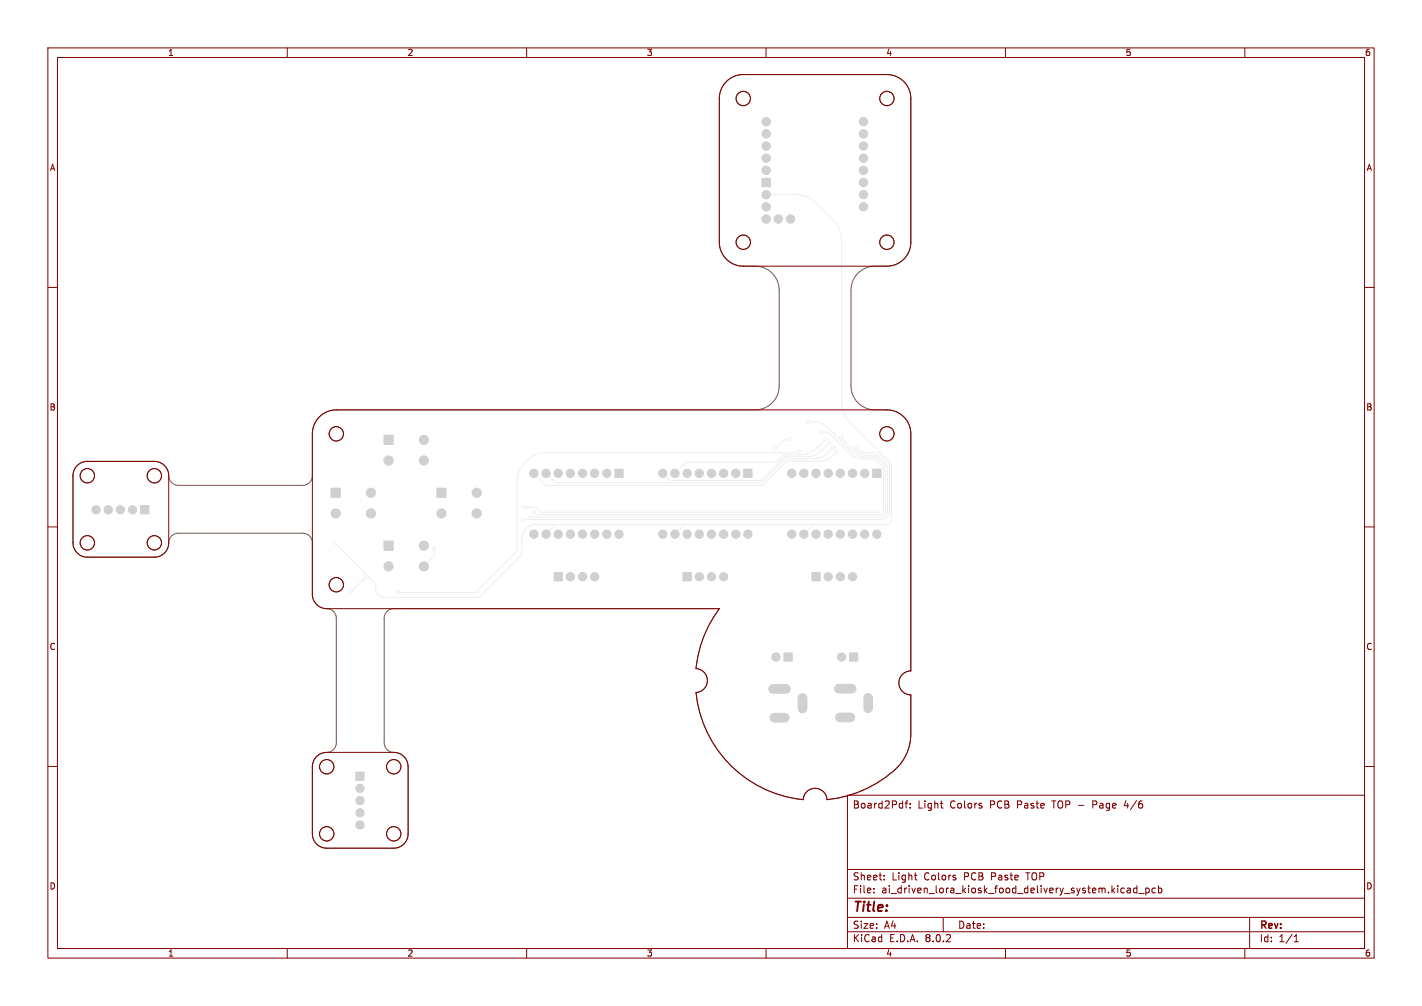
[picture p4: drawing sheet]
<svg xmlns="http://www.w3.org/2000/svg" width="297mm" height="210mm" viewBox="0 0 297 210" stroke-linecap="round" stroke-linejoin="round" font-family="sans-serif">
<g fill="#eee" stroke="#eee" stroke-width=".21">
<path d="M29.4 105.6h1.7v1.7h-1.7z"/>
<path d="M80.2 113h1.9v1.9h-1.9z"/>
<path d="M91.2 101.9h2v1.9h-2z"/>
<path d="M115.7 119.5h1.7v1.7h-1.7z"/>
<path d="M177.5 136.3h1.7v1.7h-1.7z"/>
<path d="M69.2 101.9h1.9v1.9h-1.9z"/>
<path d="M163.7 136.3h1.7v1.7h-1.7z"/>
<path d="M155.4 98h1.6v1.6h-1.6z"/>
<path d="M80.2 90.9h1.9v1.9h-1.9z"/>
<path d="M74.3 161.2h1.7v1.7h-1.7z"/>
<path d="M169.6 119.5h1.7v1.7h-1.7z"/>
<path d="M142.7 119.5h1.7v1.7h-1.7z"/>
<path d="M159.2 37.2h1.7v1.8h-1.7z"/>
<path d="M182.4 98h1.5v1.6h-1.5z"/>
<path d="M128.5 98h1.6v1.6h-1.6z"/>
<circle cx="27.7" cy="106.4" r=".85"/>
<circle cx="25.1" cy="106.4" r=".85"/>
<circle cx="22.6" cy="106.4" r=".85"/>
<circle cx="20.1" cy="106.4" r=".85"/>
<circle cx="81.2" cy="118.2" r=".95"/>
<circle cx="88.5" cy="118.2" r=".95"/>
<circle cx="88.5" cy="113.9" r=".95"/>
<circle cx="92.2" cy="107.2" r=".95"/>
<circle cx="99.6" cy="107.2" r=".95"/>
<circle cx="99.6" cy="102.9" r=".95"/>
<circle cx="119.1" cy="120.4" r=".85"/>
<circle cx="121.7" cy="120.4" r=".85"/>
<circle cx="124.2" cy="120.4" r=".85"/>
<circle cx="175.8" cy="137.2" r=".85"/>
<circle cx="70.1" cy="107.2" r=".95"/>
<circle cx="77.5" cy="107.2" r=".95"/>
<circle cx="77.5" cy="102.9" r=".95"/>
<circle cx="162.1" cy="137.2" r=".85"/>
<circle cx="153.7" cy="98.8" r=".76"/>
<circle cx="151.1" cy="98.8" r=".76"/>
<circle cx="148.6" cy="98.8" r=".76"/>
<circle cx="146" cy="98.8" r=".76"/>
<circle cx="143.5" cy="98.8" r=".76"/>
<circle cx="141" cy="98.8" r=".76"/>
<circle cx="138.4" cy="98.8" r=".76"/>
<circle cx="138.4" cy="111.5" r=".76"/>
<circle cx="141" cy="111.5" r=".76"/>
<circle cx="143.5" cy="111.5" r=".76"/>
<circle cx="146" cy="111.5" r=".76"/>
<circle cx="148.6" cy="111.5" r=".76"/>
<circle cx="151.1" cy="111.5" r=".76"/>
<circle cx="153.7" cy="111.5" r=".76"/>
<circle cx="156.2" cy="111.5" r=".76"/>
<circle cx="81.2" cy="96.1" r=".95"/>
<circle cx="88.5" cy="96.1" r=".95"/>
<circle cx="88.5" cy="91.8" r=".95"/>
<circle cx="75.2" cy="164.6" r=".85"/>
<circle cx="75.2" cy="167.1" r=".85"/>
<circle cx="75.2" cy="169.7" r=".85"/>
<circle cx="75.2" cy="172.2" r=".85"/>
<circle cx="173" cy="120.4" r=".85"/>
<circle cx="175.5" cy="120.4" r=".85"/>
<circle cx="178.1" cy="120.4" r=".85"/>
<circle cx="146.1" cy="120.4" r=".85"/>
<circle cx="148.6" cy="120.4" r=".85"/>
<circle cx="151.1" cy="120.4" r=".85"/>
<circle cx="160" cy="43.2" r=".86"/>
<circle cx="180.3" cy="43.2" r=".86"/>
<circle cx="180.3" cy="40.6" r=".86"/>
<circle cx="180.3" cy="27.9" r=".86"/>
<circle cx="180.3" cy="25.4" r=".86"/>
<circle cx="160" cy="30.5" r=".86"/>
<circle cx="160" cy="33" r=".86"/>
<circle cx="160" cy="35.6" r=".86"/>
<circle cx="180.3" cy="30.5" r=".86"/>
<circle cx="180.3" cy="33" r=".86"/>
<circle cx="180.3" cy="38.1" r=".86"/>
<circle cx="180.3" cy="35.6" r=".86"/>
<circle cx="160" cy="25.4" r=".86"/>
<circle cx="160" cy="27.9" r=".86"/>
<circle cx="162.6" cy="45.7" r=".86"/>
<circle cx="165.1" cy="45.7" r=".86"/>
<circle cx="160" cy="40.6" r=".86"/>
<circle cx="160" cy="45.7" r=".86"/>
<circle cx="180.6" cy="98.8" r=".77"/>
<circle cx="178.1" cy="98.8" r=".77"/>
<circle cx="175.5" cy="98.8" r=".77"/>
<circle cx="173" cy="98.8" r=".77"/>
<circle cx="170.4" cy="98.8" r=".77"/>
<circle cx="167.9" cy="98.8" r=".77"/>
<circle cx="165.4" cy="98.8" r=".76"/>
<circle cx="165.4" cy="111.5" r=".76"/>
<circle cx="167.9" cy="111.5" r=".77"/>
<circle cx="170.4" cy="111.5" r=".77"/>
<circle cx="173" cy="111.5" r=".77"/>
<circle cx="175.5" cy="111.5" r=".77"/>
<circle cx="178.1" cy="111.5" r=".77"/>
<circle cx="180.6" cy="111.5" r=".77"/>
<circle cx="183.1" cy="111.5" r=".77"/>
<circle cx="126.7" cy="98.8" r=".76"/>
<circle cx="124.2" cy="98.8" r=".76"/>
<circle cx="121.7" cy="98.8" r=".76"/>
<circle cx="119.1" cy="98.8" r=".76"/>
<circle cx="116.6" cy="98.8" r=".76"/>
<circle cx="114" cy="98.8" r=".76"/>
<circle cx="111.5" cy="98.8" r=".76"/>
<circle cx="111.5" cy="111.5" r=".76"/>
<circle cx="114" cy="111.5" r=".76"/>
<circle cx="116.6" cy="111.5" r=".76"/>
<circle cx="119.1" cy="111.5" r=".76"/>
<circle cx="121.7" cy="111.5" r=".76"/>
<circle cx="124.2" cy="111.5" r=".76"/>
<circle cx="126.7" cy="111.5" r=".76"/>
<circle cx="129.3" cy="111.5" r=".76"/>
</g>
<path d="M161.5 143.8h2.7M161.7 149.8h2.2M167.6 145.7v2.2M175.2 143.8h2.7M175.4 149.8h2.2M181.3 145.7v2.2" fill="none" stroke="#eee" stroke-width="2"/>
<g fill="#ececec" stroke="#ececec" stroke-width=".21">
<circle cx="162.1" cy="93.5" r=".3"/>
<circle cx="164.8" cy="91.7" r=".3"/>
<circle cx="109.2" cy="108.5" r=".3"/>
<circle cx="178.8" cy="93.5" r=".3"/>
<circle cx="90.7" cy="114.6" r=".3"/>
<circle cx="110.7" cy="107.9" r=".3"/>
<circle cx="175.7" cy="91.3" r=".3"/>
<circle cx="171.5" cy="90.2" r=".3"/>
<circle cx="109.5" cy="105.9" r=".3"/>
<circle cx="111.5" cy="106.9" r=".3"/>
<circle cx="168.9" cy="88.1" r=".3"/>
<circle cx="174.8" cy="94.2" r=".3"/>
<circle cx="73.4" cy="123.4" r=".3"/>
<circle cx="69.9" cy="113.3" r=".3"/>
<circle cx="174" cy="93.5" r=".3"/>
<circle cx="172.5" cy="91.7" r=".3"/>
<circle cx="173.2" cy="92.5" r=".3"/>
<circle cx="83.1" cy="123.7" r=".3"/>
<circle cx="166.8" cy="94.3" r=".3"/>
</g>
<g fill="none" stroke="#eee" stroke-width=".21">
<path d="M160 40.6h6.4a5.4 5.4 0 0 1 3.8 1.6l4 4a5.4 5.4 0 0 1 1.6 3.8v34.1a5.4 5.4 0 0 0 1.6 3.9l8.8 8.8v11.8a.87 .87 0 0 1-.9 .9h-73.3a3 3 0 0 0-3 3v3.3l-8.9 8.9h-19.9a1.88 1.88 0 0 1-1.7-2.3l-.6-1.1-8.1-8M164.8 91.7l-1.1 .2-1.6 1.6M166.8 94.3l-.2 .2h-52.6a6.5 6.5 0 0 0-6.1 6.1v14.5l-8.6 8.6h-16.2M168.9 88.1h1.4a3.4 3.4 0 0 1 2.4 1l4.8 4.9a4.8 4.8 0 0 0 3.5 1.4h2l1.9 1.9v9.3a.87 .87 0 0 1-.9 .8h-72l-.5-.5M171.4 90.2h1.1l.8 .3 3.9 3.9a4.9 4.9 0 0 0 3.4 1.4h2.1l1.8 1.8v8.8l-.1 .3-.3 .2h-71.1l-1-1h-2.5M172.5 91.7a11.3 11.3 0 0 1-2.8 2.5l-1.3 .6-1 .1-3.8 .1-1.5 1.5h-18.8l-2.3 2.3M173.2 92.5l-1.5 1.5a4.6 4.6 0 0 1-3.3 1.4h-4.5l-5 4.9h-18.9l-1.6-1.5M174 93.5l-1.2 1.1a3.9 3.9 0 0 1-2.7 1.2h-6l-5.1 5h-42.9l-2.1-2M174.8 94.2l-1.1 1.1a3.5 3.5 0 0 1-2.4 1h-7l-5 5h-45.3l-2.5-2.5M175.7 91.3l2.3 2.3a4.6 4.6 0 0 0 3.2 1.4h1.9l2.3 2.2v9.5a1.24 1.24 0 0 1-1.3 1.3h-73.4M178.8 93.5l.8 .7 .5 .2 3.2 .1 2.5 2.4v10.1a1.49 1.49 0 0 1-1.5 1.5h-75.1M75.8 119.3a1.26 1.26 0 0 1 0 1.7"/>
<path d="M90.7 114.6v1.5l-2.2 2.1M110.7 107.9l.1 .1M116.1 109.5l-2.1 2M143 109.5l-2 2M169.9 109.5l-2 2M75.8 121a1.26 1.26 0 0 1 1.8 0M75.8 121l-2.4 2.4"/>
</g>
<g fill="#fff" stroke="#fff" stroke-width=".21">
<circle cx="162.1" cy="93.5" r=".15"/>
<circle cx="164.8" cy="91.7" r=".15"/>
<circle cx="109.2" cy="108.5" r=".15"/>
<circle cx="178.8" cy="93.5" r=".15"/>
<circle cx="90.7" cy="114.6" r=".15"/>
<circle cx="110.7" cy="107.9" r=".15"/>
<circle cx="175.7" cy="91.3" r=".15"/>
<circle cx="171.4" cy="90.2" r=".15"/>
<circle cx="109.5" cy="105.9" r=".15"/>
<circle cx="111.5" cy="106.9" r=".15"/>
<circle cx="168.9" cy="88.1" r=".15"/>
<circle cx="174.8" cy="94.2" r=".15"/>
<circle cx="73.4" cy="123.4" r=".15"/>
<circle cx="69.8" cy="113.3" r=".15"/>
<circle cx="174" cy="93.5" r=".15"/>
<circle cx="172.5" cy="91.7" r=".15"/>
<circle cx="173.2" cy="92.5" r=".15"/>
<circle cx="83.1" cy="123.7" r=".15"/>
<circle cx="166.8" cy="94.3" r=".15"/>
<circle cx="30.2" cy="106.4" r=".5"/>
<circle cx="27.7" cy="106.4" r=".5"/>
<circle cx="25.1" cy="106.4" r=".5"/>
<circle cx="22.6" cy="106.4" r=".5"/>
<circle cx="20.1" cy="106.4" r=".5"/>
<circle cx="81.2" cy="113.9" r=".57"/>
<circle cx="81.2" cy="118.2" r=".57"/>
<circle cx="88.5" cy="118.2" r=".57"/>
<circle cx="88.5" cy="113.9" r=".57"/>
<circle cx="92.2" cy="102.9" r=".57"/>
<circle cx="92.2" cy="107.2" r=".57"/>
<circle cx="99.6" cy="107.2" r=".57"/>
<circle cx="99.6" cy="102.9" r=".57"/>
<circle cx="116.6" cy="120.4" r=".5"/>
<circle cx="119.1" cy="120.4" r=".5"/>
<circle cx="121.7" cy="120.4" r=".5"/>
<circle cx="124.2" cy="120.4" r=".5"/>
<circle cx="178.3" cy="137.2" r=".5"/>
<circle cx="175.8" cy="137.2" r=".5"/>
<circle cx="70.1" cy="102.9" r=".57"/>
<circle cx="70.1" cy="107.2" r=".57"/>
<circle cx="77.5" cy="107.2" r=".57"/>
<circle cx="77.5" cy="102.9" r=".57"/>
<circle cx="164.6" cy="137.2" r=".5"/>
<circle cx="162.1" cy="137.2" r=".5"/>
<circle cx="156.2" cy="98.8" r=".51"/>
<circle cx="153.7" cy="98.8" r=".51"/>
<circle cx="151.1" cy="98.8" r=".51"/>
<circle cx="148.6" cy="98.8" r=".51"/>
<circle cx="146" cy="98.8" r=".51"/>
<circle cx="143.5" cy="98.8" r=".51"/>
<circle cx="141" cy="98.8" r=".51"/>
<circle cx="138.4" cy="98.8" r=".51"/>
<circle cx="138.4" cy="111.5" r=".51"/>
<circle cx="141" cy="111.5" r=".51"/>
<circle cx="143.5" cy="111.5" r=".51"/>
<circle cx="146" cy="111.5" r=".51"/>
<circle cx="148.6" cy="111.5" r=".51"/>
<circle cx="151.1" cy="111.5" r=".51"/>
<circle cx="153.7" cy="111.5" r=".51"/>
<circle cx="156.2" cy="111.5" r=".51"/>
<circle cx="81.2" cy="91.8" r=".57"/>
<circle cx="81.2" cy="96.1" r=".57"/>
<circle cx="88.5" cy="96.1" r=".57"/>
<circle cx="88.5" cy="91.8" r=".57"/>
<circle cx="75.2" cy="162.1" r=".5"/>
<circle cx="75.2" cy="164.6" r=".5"/>
<circle cx="75.2" cy="167.1" r=".5"/>
<circle cx="75.2" cy="169.7" r=".5"/>
<circle cx="75.2" cy="172.2" r=".5"/>
<circle cx="170.4" cy="120.4" r=".5"/>
<circle cx="173" cy="120.4" r=".5"/>
<circle cx="175.5" cy="120.4" r=".5"/>
<circle cx="178.1" cy="120.4" r=".5"/>
<circle cx="143.5" cy="120.4" r=".5"/>
<circle cx="146.1" cy="120.4" r=".5"/>
<circle cx="148.6" cy="120.4" r=".5"/>
<circle cx="151.1" cy="120.4" r=".5"/>
<circle cx="160" cy="43.2" r=".51"/>
<circle cx="180.3" cy="43.2" r=".51"/>
<circle cx="180.3" cy="40.6" r=".51"/>
<circle cx="180.3" cy="27.9" r=".51"/>
<circle cx="180.3" cy="25.4" r=".51"/>
<circle cx="160" cy="30.5" r=".51"/>
<circle cx="160" cy="33" r=".51"/>
<circle cx="160" cy="35.6" r=".51"/>
<circle cx="180.3" cy="30.5" r=".51"/>
<circle cx="180.3" cy="33" r=".51"/>
<circle cx="180.3" cy="38.1" r=".51"/>
<circle cx="180.3" cy="35.6" r=".51"/>
<circle cx="160" cy="25.4" r=".51"/>
<circle cx="160" cy="27.9" r=".51"/>
<circle cx="160" cy="38.1" r=".51"/>
<circle cx="162.6" cy="45.7" r=".51"/>
<circle cx="165.1" cy="45.7" r=".51"/>
<circle cx="160" cy="40.6" r=".51"/>
<circle cx="160" cy="45.7" r=".51"/>
<circle cx="183.1" cy="98.8" r=".51"/>
<circle cx="180.6" cy="98.8" r=".51"/>
<circle cx="178.1" cy="98.8" r=".51"/>
<circle cx="175.5" cy="98.8" r=".51"/>
<circle cx="173" cy="98.8" r=".51"/>
<circle cx="170.4" cy="98.8" r=".51"/>
<circle cx="167.9" cy="98.8" r=".51"/>
<circle cx="165.4" cy="98.8" r=".51"/>
<circle cx="165.4" cy="111.5" r=".51"/>
<circle cx="167.9" cy="111.5" r=".51"/>
<circle cx="170.4" cy="111.5" r=".51"/>
<circle cx="173" cy="111.5" r=".51"/>
<circle cx="175.5" cy="111.5" r=".51"/>
<circle cx="178.1" cy="111.5" r=".51"/>
<circle cx="180.6" cy="111.5" r=".51"/>
<circle cx="183.1" cy="111.5" r=".51"/>
<circle cx="129.3" cy="98.8" r=".51"/>
<circle cx="126.7" cy="98.8" r=".51"/>
<circle cx="124.2" cy="98.8" r=".51"/>
<circle cx="121.7" cy="98.8" r=".51"/>
<circle cx="119.1" cy="98.8" r=".51"/>
<circle cx="116.6" cy="98.8" r=".51"/>
<circle cx="114" cy="98.8" r=".51"/>
<circle cx="111.5" cy="98.8" r=".51"/>
<circle cx="111.5" cy="111.5" r=".51"/>
<circle cx="114" cy="111.5" r=".51"/>
<circle cx="116.6" cy="111.5" r=".51"/>
<circle cx="119.1" cy="111.5" r=".51"/>
<circle cx="121.7" cy="111.5" r=".51"/>
<circle cx="124.2" cy="111.5" r=".51"/>
<circle cx="126.7" cy="111.5" r=".51"/>
<circle cx="129.3" cy="111.5" r=".51"/>
</g>
<path d="M161.5 143.8h2.7M161.7 149.8h2.2M167.6 145.7v2.2M175.2 143.8h2.7M175.4 149.8h2.2M181.3 145.7v2.2" fill="none" stroke="#fff" stroke-width=".8"/>
<g fill="#d0d0d0" stroke="#d0d0d0" stroke-width=".21">
<path d="M29.4 105.6h1.7v1.7h-1.7z"/>
<path d="M80.2 113h1.9v1.9h-1.9z"/>
<path d="M91.2 101.9h2v1.9h-2z"/>
<path d="M115.7 119.5h1.7v1.7h-1.7z"/>
<path d="M177.5 136.3h1.7v1.7h-1.7z"/>
<path d="M69.2 101.9h1.9v1.9h-1.9z"/>
<path d="M163.7 136.3h1.7v1.7h-1.7z"/>
<path d="M155.4 98h1.6v1.6h-1.6z"/>
<path d="M80.2 90.9h1.9v1.9h-1.9z"/>
<path d="M74.3 161.2h1.7v1.7h-1.7z"/>
<path d="M169.6 119.5h1.7v1.7h-1.7z"/>
<path d="M142.7 119.5h1.7v1.7h-1.7z"/>
<path d="M159.2 37.2h1.7v1.8h-1.7z"/>
<path d="M182.3 98h1.7v1.6h-1.7z"/>
<path d="M128.4 98h1.7v1.6h-1.7z"/>
<circle cx="27.7" cy="106.4" r=".85"/>
<circle cx="25.1" cy="106.4" r=".85"/>
<circle cx="22.6" cy="106.4" r=".85"/>
<circle cx="20.1" cy="106.4" r=".85"/>
<circle cx="81.2" cy="118.2" r=".95"/>
<circle cx="88.5" cy="118.2" r=".95"/>
<circle cx="88.5" cy="113.9" r=".95"/>
<circle cx="92.2" cy="107.2" r=".95"/>
<circle cx="99.6" cy="107.2" r=".95"/>
<circle cx="99.6" cy="102.9" r=".95"/>
<circle cx="119.1" cy="120.4" r=".85"/>
<circle cx="121.7" cy="120.4" r=".85"/>
<circle cx="124.2" cy="120.4" r=".85"/>
<circle cx="175.8" cy="137.2" r=".85"/>
<circle cx="70.1" cy="107.2" r=".95"/>
<circle cx="77.5" cy="107.2" r=".95"/>
<circle cx="77.5" cy="102.9" r=".95"/>
<circle cx="162.1" cy="137.2" r=".85"/>
<circle cx="153.7" cy="98.8" r=".87"/>
<circle cx="151.1" cy="98.8" r=".87"/>
<circle cx="148.6" cy="98.8" r=".87"/>
<circle cx="146" cy="98.8" r=".87"/>
<circle cx="143.5" cy="98.8" r=".87"/>
<circle cx="141" cy="98.8" r=".87"/>
<circle cx="138.4" cy="98.8" r=".87"/>
<circle cx="138.4" cy="111.5" r=".87"/>
<circle cx="141" cy="111.5" r=".87"/>
<circle cx="143.5" cy="111.5" r=".87"/>
<circle cx="146" cy="111.5" r=".87"/>
<circle cx="148.6" cy="111.5" r=".87"/>
<circle cx="151.1" cy="111.5" r=".87"/>
<circle cx="153.7" cy="111.5" r=".87"/>
<circle cx="156.2" cy="111.5" r=".87"/>
<circle cx="81.2" cy="96.1" r=".95"/>
<circle cx="88.5" cy="96.1" r=".95"/>
<circle cx="88.5" cy="91.8" r=".95"/>
<circle cx="75.2" cy="164.6" r=".85"/>
<circle cx="75.2" cy="167.1" r=".85"/>
<circle cx="75.2" cy="169.7" r=".85"/>
<circle cx="75.2" cy="172.2" r=".85"/>
<circle cx="173" cy="120.4" r=".85"/>
<circle cx="175.5" cy="120.4" r=".85"/>
<circle cx="178.1" cy="120.4" r=".85"/>
<circle cx="146.1" cy="120.4" r=".85"/>
<circle cx="148.6" cy="120.4" r=".85"/>
<circle cx="151.1" cy="120.4" r=".85"/>
<circle cx="160" cy="43.2" r=".86"/>
<circle cx="180.3" cy="43.2" r=".86"/>
<circle cx="180.3" cy="40.6" r=".86"/>
<circle cx="180.3" cy="27.9" r=".86"/>
<circle cx="180.3" cy="25.4" r=".86"/>
<circle cx="160" cy="30.5" r=".86"/>
<circle cx="160" cy="33" r=".86"/>
<circle cx="160" cy="35.6" r=".86"/>
<circle cx="180.3" cy="30.5" r=".86"/>
<circle cx="180.3" cy="33" r=".86"/>
<circle cx="180.3" cy="38.1" r=".86"/>
<circle cx="180.3" cy="35.6" r=".86"/>
<circle cx="160" cy="25.4" r=".86"/>
<circle cx="160" cy="27.9" r=".86"/>
<circle cx="162.6" cy="45.7" r=".86"/>
<circle cx="165.1" cy="45.7" r=".86"/>
<circle cx="160" cy="40.6" r=".86"/>
<circle cx="160" cy="45.7" r=".86"/>
<circle cx="180.6" cy="98.8" r=".87"/>
<circle cx="178.1" cy="98.8" r=".87"/>
<circle cx="175.5" cy="98.8" r=".87"/>
<circle cx="173" cy="98.8" r=".87"/>
<circle cx="170.4" cy="98.8" r=".87"/>
<circle cx="167.9" cy="98.8" r=".87"/>
<circle cx="165.4" cy="98.8" r=".87"/>
<circle cx="165.4" cy="111.5" r=".87"/>
<circle cx="167.9" cy="111.5" r=".87"/>
<circle cx="170.4" cy="111.5" r=".87"/>
<circle cx="173" cy="111.5" r=".87"/>
<circle cx="175.5" cy="111.5" r=".87"/>
<circle cx="178.1" cy="111.5" r=".87"/>
<circle cx="180.6" cy="111.5" r=".87"/>
<circle cx="183.1" cy="111.5" r=".87"/>
<circle cx="126.7" cy="98.8" r=".87"/>
<circle cx="124.2" cy="98.8" r=".87"/>
<circle cx="121.7" cy="98.8" r=".87"/>
<circle cx="119.1" cy="98.8" r=".87"/>
<circle cx="116.6" cy="98.8" r=".87"/>
<circle cx="114" cy="98.8" r=".87"/>
<circle cx="111.5" cy="98.8" r=".87"/>
<circle cx="111.5" cy="111.5" r=".87"/>
<circle cx="114" cy="111.5" r=".87"/>
<circle cx="116.6" cy="111.5" r=".87"/>
<circle cx="119.1" cy="111.5" r=".87"/>
<circle cx="121.7" cy="111.5" r=".87"/>
<circle cx="124.2" cy="111.5" r=".87"/>
<circle cx="126.7" cy="111.5" r=".87"/>
<circle cx="129.3" cy="111.5" r=".87"/>
</g>
<path d="M161.5 143.8h2.7M161.7 149.8h2.2M167.6 145.7v2.2M175.2 143.8h2.7M175.4 149.8h2.2M181.3 145.7v2.2" fill="none" stroke="#d0d0d0" stroke-width="2"/>
<g fill="none" stroke="#635547" stroke-width=".21">
<path d="M16.1 97.2a3 3 0 0 1 2.1-.9h14.3a3.2 3.2 0 0 1 2.8 3.5l.7 1 1.1 .5h26.1a2 2 0 0 0 2-2l.1-9.2a5 5 0 0 1 4.9-4.5l88-.1a5 5 0 0 0 4.5-4.9v-20.5a5 5 0 0 0-5-4.5l-2.9-.1a5 5 0 0 1-4.6-4.9l.1-30.5a5 5 0 0 1 4.9-4.5h30.5a5 5 0 0 1 4.5 5v30.4a5 5 0 0 1-5 4.6h-2.9a5 5 0 0 0-4.6 5l.1 20.4a5 5 0 0 0 4.9 4.6h3a5 5 0 0 1 4.5 5v49.5h-.2a2.5 2.5 0 0 0-2.3 2.6 2.5 2.5 0 0 0 2.5 2.4v8.7a10.7 10.7 0 0 1-5.4 8.6 25 25 0 0 1-12.1 4.5 2.5 2.5 0 0 0-2.5-2.3 2.5 2.5 0 0 0-2.5 2.3 25 25 0 0 1-22.3-22.3 2.5 2.5 0 0 0 2.3-2.5 2.5 2.5 0 0 0-2.3-2.5 25 25 0 0 1 4.8-12.5h-68.1a2 2 0 0 0-1.9 2v26.1a2.16 2.16 0 0 0 2.6 1.9 3 3 0 0 1 2.4 3v14.2a3 3 0 0 1-3 2.8h-14.2a3 3 0 0 1-2.8-3l.1-14.3a3.2 3.2 0 0 1 3.5-2.8l1-.7 .4-1.1v-26.1a2.15 2.15 0 0 0-2.5-2.1 3 3 0 0 1-2.5-2.9v-11a2 2 0 0 0-2-1.8h-26.1a2.16 2.16 0 0 0-1.9 2.5 3 3 0 0 1-3 2.5h-14.2a3 3 0 0 1-2.8-3l.1-14.2a3 3 0 0 1 .8-1.9z"/>
<circle cx="155.2" cy="20.6" r="1.5"/>
<circle cx="185.2" cy="20.6" r="1.5"/>
<circle cx="155.2" cy="50.6" r="1.5"/>
<circle cx="185.2" cy="50.6" r="1.5"/>
<circle cx="18.2" cy="99.3" r="1.5"/>
<circle cx="32.2" cy="99.3" r="1.5"/>
<circle cx="70.2" cy="90.6" r="1.5"/>
<circle cx="185.2" cy="90.6" r="1.5"/>
<circle cx="18.2" cy="113.3" r="1.5"/>
<circle cx="32.2" cy="113.3" r="1.5"/>
<circle cx="70.2" cy="122.1" r="1.5"/>
<circle cx="68.2" cy="160.1" r="1.5"/>
<circle cx="68.2" cy="174.1" r="1.5"/>
<circle cx="82.2" cy="160.1" r="1.5"/>
<circle cx="82.2" cy="174.1" r="1.5"/>
</g>
<g fill="none" stroke="#830000" stroke-width=".21">
<path d="M10 10h277v190h-277zM12 12h273v186h-273zM60 10v2M110 10v2M151.7 17a5 5 0 0 1 3.5-1.4h30a5 5 0 0 1 5 5v30a5 5 0 0 1-5 5h-30a5 5 0 0 1-5-5v-30a5 5 0 0 1 1.5-3.6zM160 10v2M210 10v2M260 10v2M10 60h2M285 60h2M16.1 97.2a3 3 0 0 1 2.1-.9h14a3 3 0 0 1 3 3v14a3 3 0 0 1-3 3h-14a3 3 0 0 1-3-3v-14a3 3 0 0 1 .9-2.1zM66.7 87a5 5 0 0 1 3.5-1.4h115a5 5 0 0 1 5 5v49.5a2.5 2.5 0 0 0-2.5 2.5 2.5 2.5 0 0 0 2.5 2.5v8.1a10 10 0 0 1-3.6 7.8 25 25 0 0 1-13.9 5.9 2.5 2.5 0 0 0-2.5-2.3 2.5 2.5 0 0 0-2.5 2.3 25 25 0 0 1-22.3-22.3 2.5 2.5 0 0 0 2.3-2.5 2.5 2.5 0 0 0-2.3-2.5 25 25 0 0 1 4.8-12.5h-82a3 3 0 0 1-3-3v-33.5a5 5 0 0 1 1.5-3.6z"/>
<path d="M10 110h2M285 110h2M10 160h2M66.1 157.9a3 3 0 0 1 2.1-.8h14a3 3 0 0 1 3 3v14a3 3 0 0 1-3 3h-14a3 3 0 0 1-3-3v-14a3 3 0 0 1 .9-2.2zM285 160h2M177 166h108v32h-108zM189 167.7h.6M189.6 167.2l-.4 .2v1.3M190.1 168.6v.1M190.1 167.8v.1M196.4 167.7h.6M196.8 168.7h.2"/>
<path d="M228.2 168h.6M228.8 167.2h-.6v1.5M235.2 167.1l-.4 1.1h.9M60 198v2M110 198v2M160 198v2M177 194.5h108M177 191.5h108M177 187.5h108M177 181.5h108M182.5 186.3v.1M182.5 185.5v.1"/>
<path d="M184.7 183.6v.1M184.7 182.8v.1M191 182.7h.5M191.4 183.7h.1M197 191.5v3M210 198v2M235.5 185.5h.5l.1 .9M236.1 185.8h-.5l-.2 .2 .2 .4 .5-.1M237.5 185.5l-.5-.1-.3 .3 .2 .6h.6M237.5 184.9v1.5M237.8 186.5h1.2M239.3 185.5l.4-.1 .3 .3-.1 .6h-.6"/>
<path d="M239.3 185.4v1.5M241.3 185.5l-.4-.1-.3 .3 .1 .6h.6M242 185.5l.4-.1 .3 .3-.2 .6h-.5M242 184.9v1.5M260 198v2M261 191.5v6.5M270.3 196.6h.9M270.3 195.5l.4-.4v1.5"/>
<circle cx="155.2" cy="20.6" r="1.5"/>
<circle cx="185.2" cy="20.6" r="1.5"/>
<circle cx="155.2" cy="50.6" r="1.5"/>
<circle cx="185.2" cy="50.6" r="1.5"/>
<circle cx="18.2" cy="99.3" r="1.5"/>
<circle cx="32.2" cy="99.3" r="1.5"/>
<circle cx="70.2" cy="90.6" r="1.5"/>
<circle cx="185.2" cy="90.6" r="1.5"/>
<circle cx="18.2" cy="113.3" r="1.5"/>
<circle cx="32.2" cy="113.3" r="1.5"/>
<circle cx="70.2" cy="122.1" r="1.5"/>
<circle cx="68.2" cy="160.1" r="1.5"/>
<circle cx="68.2" cy="174.1" r="1.5"/>
<circle cx="82.2" cy="160.1" r="1.5"/>
<circle cx="82.2" cy="174.1" r="1.5"/>
</g>
<text font-size="2.8" fill="#830000" x="178" y="190.9">Title:</text>
<g font-size="2.1" fill="#830000">
<text x="178" y="169">Board2Pdf:</text>
<text x="191.7" y="169">Light</text>
<text x="198.4" y="169">Colors</text>
<text x="206.9" y="169">PCB</text>
<text x="212.7" y="169">Paste</text>
<text x="220.2" y="169">TOP -</text>
<text x="228.8" y="169">Page</text>
<text x="235.6" y="169">4/6</text>
<text x="178" y="184">Sheet:</text>
<text x="186.2" y="184">Light</text>
<text x="193" y="184">Colors</text>
<text x="201.5" y="184">PCB</text>
<text x="207.2" y="184">Paste</text>
<text x="214.8" y="184">TOP</text>
<text x="178" y="186.7">File:</text>
<text x="184.1" y="186.7">ai_driven_lora_kiosk_food_delivery_system.kicad_pcb</text>
<text x="178" y="196.9">KiCad</text>
<text x="178" y="194.1">Size:</text>
<text x="184.7" y="194.1">A4</text>
<text x="185.7" y="196.9">E.D.A.</text>
<text x="193.3" y="196.9">8.0.2</text>
<text x="200" y="194.1">Date:</text>
<text x="263" y="194.3">Rev:</text>
<text x="263" y="196.9">Id:</text>
<text x="267.1" y="196.9">1/1</text>
</g>
<g font-size="1.8" fill="#830000">
<text x="35" y="11.9">1</text>
<text x="85" y="11.9">2</text>
<text x="135" y="11.9">3</text>
<text x="185" y="11.9">4</text>
<text x="235" y="11.9">5</text>
<text x="285" y="11.9">6</text>
<text x="10.3" y="35.9">A</text>
<text x="285.4" y="35.9">A</text>
<text x="10.3" y="85.9">B</text>
<text x="285.3" y="85.9">B</text>
<text x="10.3" y="135.9">C</text>
<text x="285.3" y="135.9">C</text>
<text x="10.3" y="185.9">D</text>
<text x="285.3" y="185.9">D</text>
<text x="35" y="199.9">1</text>
<text x="85" y="199.9">2</text>
<text x="135" y="199.9">3</text>
<text x="185" y="199.9">4</text>
<text x="235" y="199.9">5</text>
<text x="285" y="199.9">6</text>
</g>
</svg>
